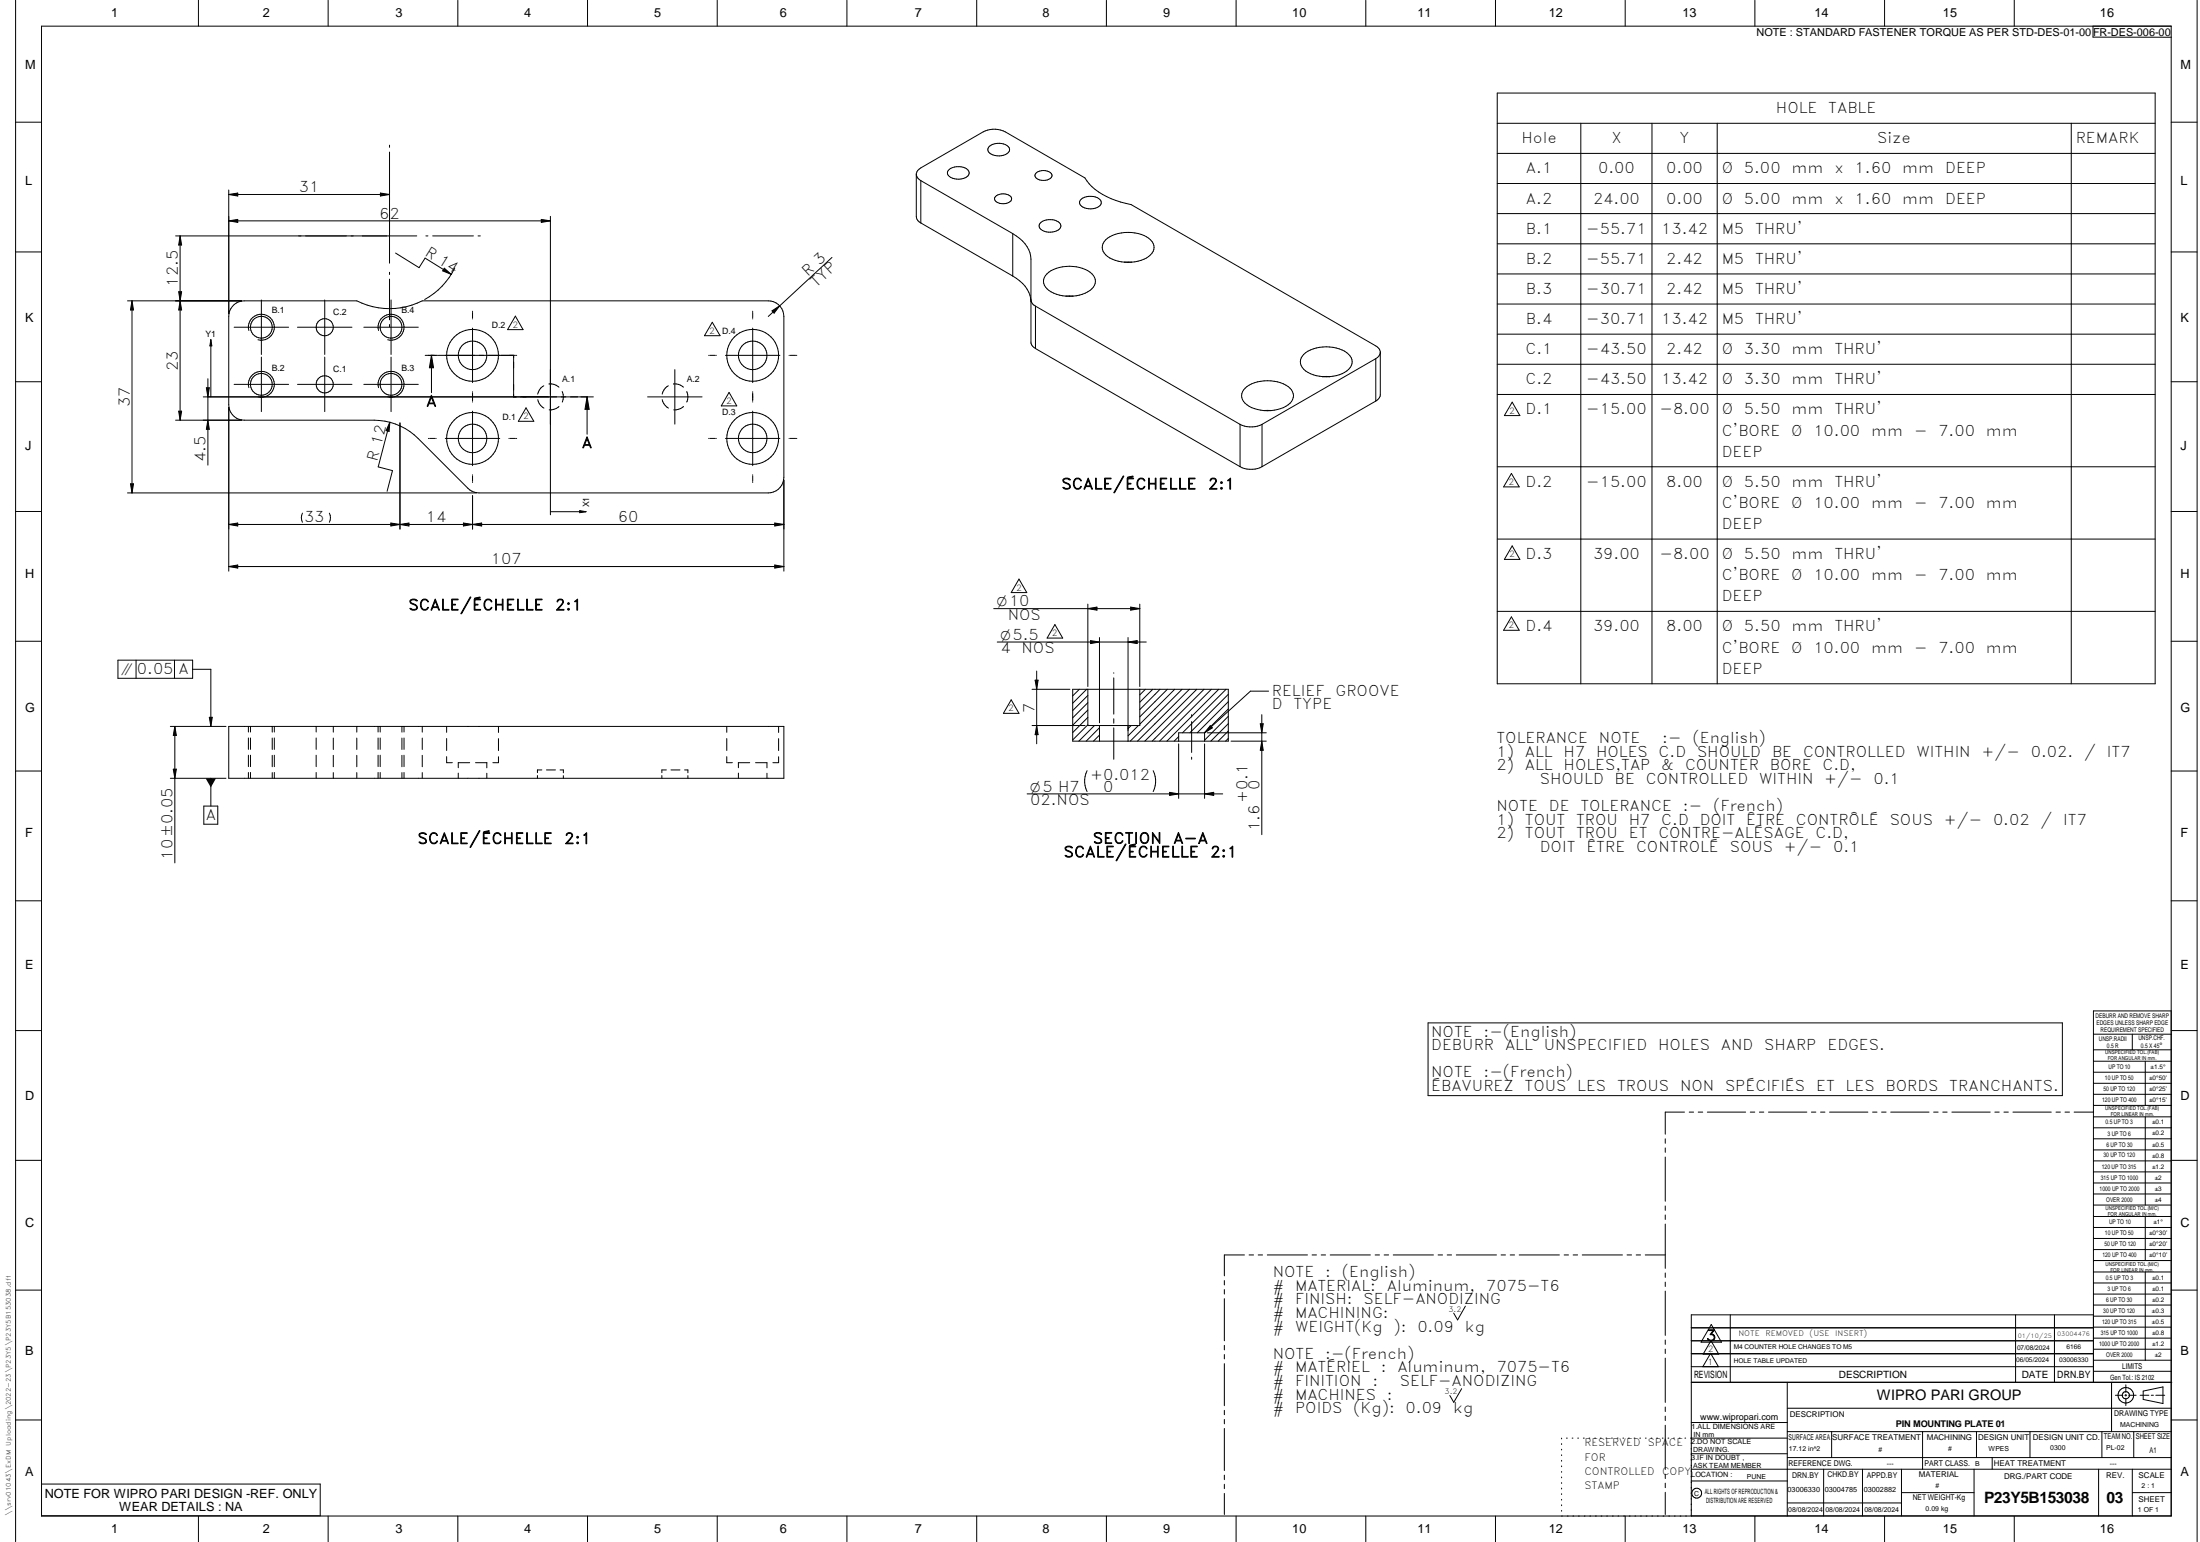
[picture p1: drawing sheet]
<svg xmlns="http://www.w3.org/2000/svg" width="848mm" height="594mm" viewBox="0 0 848 594" stroke-linecap="round" stroke-linejoin="round" font-family="sans-serif">
<g fill="none" stroke="#000" stroke-width=".39">
<path d="M6 .1v593.9M16 10.1h821v574h-821zM76.5 .1v10M126.5 .1v10M176.5 .1v10M226.5 .1v10M276.5 .1v10M326.5 .1v10M376.5 .1v10M426.5 .1v10M476.5 .1v10M526.5 .1v10"/>
<path d="M576.5 .1v10M626.5 .1v10M676.5 .1v10M726.5 .1v10M776.5 .1v10M806.8 10.1v4.2l30.2 .1M847 .1v593.9M577.2 35.9h253.6v227.5h-253.6zM6 47.1h10M150.2 55.9v.9M150.2 58.6v42.8M381.1 56.7a5.7 5.7 0 0 1 7.9 .2 2.59 2.59 0 0 1-3 3.1 4.9 4.9 0 0 1-5.1-1.9z"/>
<path d="M577.2 47.5h253.6M577.2 59.1h253.6M609.4 47.5v215.9M636.8 47.5v215.9M662 47.5v215.9M798.4 47.5v215.9M837 47.1h10M88.2 74.9l3.5-.5v1.1zM88.2 74.9h62M88.2 73.2v47.7M146.6 74.4l3.6 .5-3.6 .6zM353.2 67.4a3.4 3.4 0 0 0 1.8 2.2"/>
<path d="M355 69.6l35.4 20.4M355 69.6v16.3M366 65.2a5.9 5.9 0 0 1 7.4 .7 2.16 2.16 0 0 1-2.1 2.9 5.4 5.4 0 0 1-6-1.7 1.64 1.64 0 0 1 .7-1.9zM384.1 75.4a4.4 4.4 0 0 1 5.8 .8 2.49 2.49 0 0 1-3.2 2.3 2.49 2.49 0 0 1-3.2-2.3zM399.7 66.4a4.4 4.4 0 0 1 5.8 .8 2.49 2.49 0 0 1-3.2 2.3 2.49 2.49 0 0 1-3.3-2.3zM416.9 76.7a5.9 5.9 0 0 1 7.4 .6 1.94 1.94 0 0 1-1.4 2.7 5.5 5.5 0 0 1-6.7-1.5 1.64 1.64 0 0 1 .7-1.8zM577.2 70.7h253.6M6 97.1h10M67.7 90.9h93M69.4 90.9v71M69.4 90.9l.6 3.5h-1.1zM88.2 85.1l3.5-.6v1.2z"/>
<path d="M88.2 85.1h124M152.5 97.5l9 5.6 2.4-3.7 10 6.3M164.2 90.9h.8M166.8 90.9h15.7M184.3 90.9h.9M208.7 84.5l3.5 .6-3.5 .6zM212.2 83.4v114.9M320.7 99.2l-24.5 22.7M355 85.9l35.4 20.4M355 85.9l-1.1-.9-.7-1.5v-16.7a3.2 3.2 0 0 1 1.8-2.1l24-13.9a9.3 9.3 0 0 1 8.5 0l30.7 17.7a23.9 23.9 0 0 0 15.8 9.9l2 .4 94.4 54.5a3.2 3.2 0 0 1 1.7 2.1l-.1 17.2-.5 1-1.1 .9M390.4 90a12.4 12.4 0 0 1 7 9.8v32l.3 1.1 1.5 1.4M390.4 90v16.3"/>
<path d="M400.9 86.1a5.7 5.7 0 0 1 7.9 .2 2.16 2.16 0 0 1-2.2 2.9 5.2 5.2 0 0 1-6-1.7zM426.2 92.4a14.5 14.5 0 0 1 17.3 0 3.9 3.9 0 0 1-.7 6.4 14.6 14.6 0 0 1-16.6-.6 3.8 3.8 0 0 1 0-5.8zM577.2 82.3h253.6M577.2 93.9h253.6M837 97.1h10M49.1 115.9h44M50.9 115.9v74M50.9 115.9l.6 3.5h-1.2zM68.9 112.4h1.1l-.6 3.5zM69.4 115.9l.6 3.5h-1.1zM90.3 117.3a5.8 5.8 0 0 1 3.8-1.4h43.4a28 28 0 0 0 25.3 0h133.4a6 6 0 0 1 6 6v62a6.1 6.1 0 0 1-6 6l-112.5-.1a6.1 6.1 0 0 1-3.3-1.7l-19.2-19.1a24.4 24.4 0 0 0-17-7.1h-50.1a5.9 5.9 0 0 1-5.9-6v-34a5.8 5.8 0 0 1 2.1-4.6zM100.8 115.6v21"/>
<path d="M125.2 115.6v21M150.2 104.9v.8M150.2 107.5v15.7M150.7 115.6v21M171.3 103.3l2.6 2.4-3.3-1.3zM175.3 103.3a27.7 27.7 0 0 1-11.6 12.1M182.2 119.9v.2M290.2 119.9v.2M297.6 119.8l3-2-2.2 2.8zM390.4 106.3a12.2 12.2 0 0 1 7 9.9M397.4 115.5l.7 1.6 1.1 .8M399.2 117.9l78.8 45.6"/>
<path d="M399.2 117.9v16.4M403.6 105.5a14.3 14.3 0 0 1 17.3 0 3.9 3.9 0 0 1-.7 6.4 14.8 14.8 0 0 1-16.6-.6 3.7 3.7 0 0 1 0-5.8zM413.7 114.1h-2.9M436.3 101h-2.8M577.2 105.5h253.6M577.2 117.1h253.6M81.3 130.9l.4 2.4h-.8zM81.3 130.9v22M90.3 126.1h21M95.9 127.3a5 5 0 0 1 4.5-6.2 5 5 0 0 1 5.3 5.4 5 5 0 0 1-6.3 4.4M100.8 137.6v21M114.7 126.1h21"/>
<path d="M125.2 137.6v21M140.3 126.1h20.9M145.9 127.3a5 5 0 0 1 4.5-6.2 5 5 0 0 1 5.3 5.4 5 5 0 0 1-6.3 4.4M150.2 125v.9M150.7 137.6v21M163.9 136.9h4.8M166.3 136.9l.8 4.8h-1.6zM166.3 136.9v14.4M169 136.9h29.7M182.2 120.4v2.1M182.2 122.8v.1M182.2 126.4v21"/>
<path d="M198 136.9v16M198.7 121.8l2.9 5.2h-5.9zM199 136.9h.2M273.2 136.9h.1M273.6 136.9h2.2M274.6 124.2l3 5.1h-6zM276.1 136.9h.1M279.7 136.9h21M290.2 120.4v2.1M290.2 122.8v.1M290.2 126.4v21M304.2 136.9h.1"/>
<path d="M304.5 136.9h2.2M307 136.9h.2M399.2 134.3l78.8 45.5M502.6 136.5a14.3 14.3 0 0 1 17.3 0 3.9 3.9 0 0 1-.7 6.4 14.8 14.8 0 0 1-16.6-.6 3.8 3.8 0 0 1 0-5.8zM530.4 138.2v16.3M530.4 138.2l-43.9 25.3M532.1 136a3.2 3.2 0 0 1-1.7 2.2M577.2 128.7h253.6M6 147.1h10M68.9 158.4h1.1l-.6 3.5zM78.4 152.9h150.3M79.5 149.4h1.2l-.6 3.5z"/>
<path d="M80.1 145.9v33.3M88.2 157v63M90.3 148.1h21M95.9 149.4a5 5 0 0 1 4.5-6.3 5 5 0 0 1 5.3 5.5 5 5 0 0 1-6.3 4.3M114.7 148.1h21M140.3 148.1h20.9M145.9 149.4a5 5 0 0 1 4.5-6.3 5 5 0 0 1 5.3 5.5 5 5 0 0 1-6.3 4.3M182.2 150.9v.1M182.2 151.3v3.2M182.2 154.8v.1M182.2 158.4v21M202.8 157.1l3 5.2h-6z"/>
<path d="M207.3 154a4.7 4.7 0 0 0 2.4 3.2M209.6 148.6a4.5 4.5 0 0 0-2.3 3.2M211.6 148l.1-.1a4.9 4.9 0 0 1 3.8 1.3M215.5 156.6l-.3 .3a5.5 5.5 0 0 1-3.5 1M216.7 150.9l.1 .2a5 5 0 0 1-.1 3.8M226.3 152.9l.8 4.8h-1.6zM226.3 152.9v14.4M249.6 152.9h21M255.3 154a4.9 4.9 0 0 0 2.4 3.2M257.6 148.6a4.5 4.5 0 0 0-2.3 3.2M259.6 148l.1-.1a4.7 4.7 0 0 1 3.7 1.3M260.1 142.4v21"/>
<path d="M263.5 156.6l-.3 .3a5.5 5.5 0 0 1-3.5 1M264.7 150.9l.1 .2a4.7 4.7 0 0 1-.1 3.8M281.1 151.2l2.9 5.2h-6zM290.2 150.9v.1M290.2 151.3v3.2M290.2 154.8v.1M290.2 158.4v21M480 149.6a14.5 14.5 0 0 1 17.3 0 4.2 4.2 0 0 1-1.6 6.9 14.7 14.7 0 0 1-15.7-1.1 3.8 3.8 0 0 1 0-5.8zM490.1 158.2h-2.9M512.7 145.1h-2.9M530.4 154.5l-43.9 25.3M577.2 140.3h253.6"/>
<path d="M577.2 152h253.6M582.9 154.9l3 5.2h-6zM837 147.1h10M67.7 161.9h25.4M80.1 161.9l.6 3.5h-1.2zM150.3 162.7l-4.5 17.2 5.5 1.4-2.1 8M150.3 162.7l-.3 3.5-1.2-.3zM154.2 162.9v40.9M165.1 168.9h.2M165.6 168.9h2.2M168.1 168.9h.1M171.7 168.9h21"/>
<path d="M196.2 168.9h.1M196.6 168.9h2.1M199 168.9h.2M273.2 168.9h.1M273.6 168.9h2.2M276.1 168.9h.1M279.7 168.9h21M304.2 168.9h.1M304.5 168.9h2.2M307 168.9h.2M478 163.5v16.3M478 179.8a9.2 9.2 0 0 0 8.5 0"/>
<path d="M486.5 163.5a9.6 9.6 0 0 1-8.5 0M486.5 163.5v16.3M577.2 179.8h253.6M6 197.1h10M49.1 189.9h134.5M50.3 186.4h1.2l-.6 3.5zM116.6 197.7a3.9 3.9 0 0 0 0 3.5M127 197.7a3.9 3.9 0 0 1 0 3.5M182.2 182.9v.1M182.2 183.3v2.2M182.2 185.8v.1M182.2 191v12.8"/>
<path d="M212.2 197.1h13.7M223.5 196.7l2.4 .4-2.4 .4zM290.2 182.9v.1M290.2 183.3v2.2M290.2 185.8v.1M302.2 185v35M582.6 182.4l3 5.2h-6zM837 197.1h10M88.2 218.3l3.5-.6v1.2zM88.2 202.1l3.5-.6v1.1zM88.2 218.3h214M88.2 202.1h214"/>
<path d="M150.7 201.5l3.5 .6-3.5 .5zM154.2 202.1l3.4-.6v1.1zM178.6 201.5l3.6 .6-3.6 .5zM182.2 202.1l3.5-.6v1.1zM298.7 217.7l3.5 .6-3.5 .6zM298.7 201.5l3.5 .6-3.5 .5zM577.2 207.7h253.6M582.9 210.3l3 5.2h-6zM383.1 234.5h56.3M392.8 223.1l3 5.2h-6zM419.4 232.7v31.8M419.4 234.5l3.5-.6v1.2z"/>
<path d="M435.9 233.9l3.5 .6-3.5 .6zM439.4 232.7v31.8M577.2 235.5h253.6M582.6 237.7l3 5.1h-6zM6 247.1h10M45.5 254.3h28.8v7h-28.8zM52.5 254.3v7M67.3 254.3v7M74.3 257.9h7v22M384.4 247.4h57.5M399.6 258.5v28.1M406.7 240.6l3 5.2h-6.1z"/>
<path d="M420.4 246.8l3.4 .6-3.4 .5zM423.8 245.6v32.9M429.3 259.2v.2M434.8 247.4l3.6-.6v1.1zM434.8 245.6v39.9M837 247.1h10M65.7 279.9h21.4M67.4 279.9v52.5M67.4 279.9l.6 3.4h-1.2zM80.7 276.4h1.1l-.5 3.5zM88.2 279.9h214v19.9h-214zM95.8 279.9v2.1"/>
<path d="M96.6 279.9v2.1M104.9 279.9v2.2M105.7 279.9v2.1M121.9 279.9v2.1M128.5 279.9v2.2M137.5 279.9v2.2M145.8 279.9v2.1M146.6 279.9v2.1M154.9 279.9v2.2M155.7 279.9v2.1M162.8 279.9v2.2M172.2 279.9v2.3"/>
<path d="M192.2 279.9v2.3M280.2 279.9v2.3M300.1 279.9v2.3M389.8 269.6l3 5.2h-6zM397.8 265.6h14.7M397.8 279.5h20.5M399 262h1.2l-.6 3.6zM399.6 279.5l.6 3.5h-1.2zM413.5 265.6h60v19.9h-60zM416.1 265.6l-2.6 2.5M418.9 265.6l-5.4 5.3M419.4 270.7l-5.9 5.9"/>
<path d="M419.4 273.6l-5.9 5.8M419.4 276.4l-5.9 5.8M419.4 279.2l-5.9 5.9M419.4 267.9l-5.9 5.9M419.4 265.6v13.9h20v-13.9M421.9 279.5l-6 6M423.8 279.5v6M429.3 261.2v13.9M429.3 276.9v1.7M436 279.5l-1.2 1.2M438.8 279.5l-4 4M441.5 265.6l-2.1 2.1"/>
<path d="M444.4 265.6l-5 5M447.2 265.6l-7.8 7.8M450 265.6l-10.6 10.6M452.8 265.6l-13.4 13.4M455.7 265.6l-20 19.9M458.5 265.6l-20 19.9M459.4 275.3v.9M459.4 278v11.9M461.3 265.6l-20 19.9M464.1 265.6l-19.9 19.9M466.6 279.6l.8 .8-3 1.9zM467 265.6l-20 19.9"/>
<path d="M469.8 265.6l-20 19.9M472.7 265.6l-16.9 16.7M473.5 278.8l-6.7 6.7M473.5 276l-9.1 9.2M473.5 273.1l-9.2 9.2M473.5 267.5l-14.8 14.8M473.5 270.3l-12 12M485.8 278.8h1.2l-.6 3.5zM486.4 275.3v46.3M489 266.3h-7l-17.6 16M6 297.1h10M65.7 299.8h21.4"/>
<path d="M66.8 296.3h1.2l-.6 3.5zM81.3 299.8v10.8M95.8 284.3v4.4M95.8 291v4.4M95.8 297.6v2.2M96.6 284.3v4.4M96.6 291v4.4M96.6 297.6v2.2M104.9 284.4v4.4M104.9 291v4.4M104.9 297.6v2.2M105.7 284.3v4.4"/>
<path d="M105.7 291v4.4M105.7 297.6v2.2M121.9 284.3v4.4M121.9 291v4.4M121.9 297.6v2.2M128.5 284.4v4.4M128.5 291v4.4M128.5 297.6v2.2M137.5 284.4v4.4M137.5 291v4.4M137.5 297.6v2.2M145.8 284.3v4.4"/>
<path d="M145.8 291v4.4M145.8 297.6v2.2M146.6 284.3v4.4M146.6 291v4.4M146.6 297.6v2.2M154.9 284.4v4.4M154.9 291v4.4M154.9 297.6v2.2M155.7 284.3v4.4M155.7 291v4.4M155.7 297.6v2.2M162.8 284.4v4.4"/>
<path d="M162.8 291v4.4M162.8 297.6v2.2M172.2 291.5v2.3h2.2M172.2 284.5v4.6M176.7 297.9v1.9M181.1 293.8h-4.4v2M183.3 293.8h4.4M187.7 293.8v2M187.7 297.9v1.9M192.2 291.5v2.3h-2.2M192.2 284.6v4.6M207.2 298.8v1"/>
<path d="M208.9 296.6h-1.7v1.1M210.7 296.6h3.4M215.9 296.6h1.3v1.1M217.2 298.8v1M255.1 298.8v1M256.9 296.6h-1.8v1.1M258.7 296.6h3.4M263.9 296.6h1.3v1.1M265.2 298.8v1M280.2 291.5v2.3h2.1M280.2 284.5v4.6M284.6 293.8h4.4"/>
<path d="M284.6 293.8v2M284.6 297.9v1.9M291.3 293.8h4.4v2M295.7 297.9v1.9M300.1 291.5v2.3h-2.2M300.1 284.6v4.6M419.1 296.9a9 9 0 0 0 0 8.1M423.8 280.4l-5.1 5.1M423.8 283.2l-2.3 2.3M429.3 280.4v12.1M444.5 296.9a9 9 0 0 1 0 8.1M454.4 283.8l-1.8 1.7"/>
<path d="M454.4 286.6v21M459.4 291.7v.8M464.4 282.3v3.2M464.4 286.6v21M464.4 282.3h-10v3.2M465.4 282.3h22.7M473.5 281.6l-3.9 3.9M473.5 284.5l-1.1 1M474.6 285.5h13.5M486.4 285.5l.6 3.6h-1.2zM837 297.1h10M78.6 310.6h5.3v6.9h-5.3z"/>
<path d="M395.9 305.9h75.4M450.9 305.3l3.5 .6-3.5 .6zM464.4 305.9l3.5-.6v1.2zM6 347h10M837 347h10M6 397h10M550.5 394.1h244.5v28h-244.5zM807 398.4h30M822 398.4v6.1M837 397h10M837 389.5h-30v143.1M807 404.5h30"/>
<path d="M807 408.9h30M807 413.1h30M807 417.4h30M827 408.9v17M641.9 438.7v1.8M649.4 428.5h-7.5v8.5M651.2 428.5h1.7M654.6 428.5h1.8M658.2 428.5h14.7M674.7 428.5h1.7M678.2 428.5h1.7M681.7 428.5h14.8"/>
<path d="M698.3 428.5h1.7M701.8 428.5h1.7M705.3 428.5h14.7M721.9 428.5h1.7M725.3 428.5h1.8M728.9 428.5h14.7M745.4 428.5h1.7M748.9 428.5h1.7M752.4 428.5h14.8M769 428.5h1.7M772.5 428.5h1.7M776 428.5h14.7"/>
<path d="M792.6 428.5h1.7M796 428.5h1.8M799.5 428.5h7.4M807 421.6h30M807 425.9h30M807 430.3h30M807 434.5h30M807 438.7h30M827 430.3v34M6 447h10M641.9 442.3v1.6M641.9 445.8v17"/>
<path d="M807 443h30M807 447.3h30M807 451.5h30M807 455.8h30M807 460h30M837 447h10M641.9 464.6v1.7M641.9 468.1v1.7M641.9 471.6v17.1M807 464.3h30M807 468.7h30M807 472.9h30"/>
<path d="M807 477.1h30M827 468.7v16.9M6 497h10M472 493.4v1.6M472 496.8v1.8M479.7 483.5h-7.7v8M481.5 483.5h1.7M485 483.5h1.7M488.5 483.5h15.5M505.8 483.5h1.7M509.3 483.5h1.7M512.8 483.5h15.5"/>
<path d="M530.1 483.5h1.7M533.6 483.5h1.7M537.1 483.5h15.5M554.4 483.5h1.7M557.9 483.5h1.7M561.4 483.5h15.5M578.7 483.5h1.6M582.2 483.5h1.7M585.6 483.5h15.5M603 483.5h1.6M606.4 483.5h1.8M609.9 483.5h15.5"/>
<path d="M627.2 483.5h1.7M630.7 483.5h1.7M634.2 483.5h7.7M641.9 490.4v1.7M641.9 493.9v1.7M641.9 497.4v17.1M807 481.4h30M807 485.6h30M807 490.1h30M807 494.3h30M807 498.6h30M827 490.1v33.9"/>
<path d="M837 497h10M472 500.3v16.3M472 518.3v1.8M564.9 503.2l-3 5.3-1.5-2.6M641.9 516.3v1.6M641.9 519.8v1.7M652 516.6h155M652 511.6h155M659.6 516.5l3 5.2h-6.1zM659.7 510.3l3.9 6.8h-7.9zM667 506.6v26M777 506.6v26"/>
<path d="M792 506.6v26M807 502.8h30M807 507.1h30M807 511.3h30M807 515.5h30M807 519.8h30M807 506.6h-155v77.5M472 521.8v1.7M472 525.4v16.2M563.5 535l-3.1 5.3-1.5-2.7M641.9 523.2v17.1M652 532.6h185.2"/>
<path d="M652 521.5h155M652 526.5h155M662.4 526.5l-3-5.1-3 5.1M689 532.6v51.4M807 524h30M807 528.3h30M814 532.6v19M815.5 537.5h2.8M819.1 537.5h.7M819.5 533.5v2.9M819.5 537.2v.7M819.5 538.7v2.8"/>
<path d="M820.6 537.5h2.9M825 537.5h3.4M826.2 535.9l7.6-1.6v6.4l-7.6-1.5zM829.3 537.5h.8M831 537.5h3.5M6 547.1h10M472 543.3v1.7M472 546.9v1.7M472 550.3v16.2M602 554.1v.3M602 556.2v.3M602 558.3v.3"/>
<path d="M603.8 554.1h.4M606 554.1h.3M608.2 554.1h.3M610.4 554.1h.3M612.6 554.1h.3M614.7 554.1h.3M616.9 554.1h.3M619.1 554.1h.3M621.2 554.1h.3M623.4 554.1h.3M625.6 554.1h.3M627.8 554.1h.3"/>
<path d="M629.9 554.1h.4M632.1 554.1h.3M634.3 554.1h.3M636.5 554.1h.3M638.6 554.1h.3M640.8 554.1h.3M641.9 542.1v1.7M641.9 545.6v1.7M641.9 549.1v17M643 554.1h.3M645.2 554.1h.3M647.3 554.1h.4"/>
<path d="M649.5 554.1h.3M652 548h37M689 542.5h148M689 551.6h148M689 554.1h-37.3M706.1 551.6v10M741.1 551.6v14.4M761.9 551.6v10M782.5 551.6v10M810.3 551.6v10M822.5 551.6v10M837 547.1h10"/>
<path d="M16 571.8h107.4v12.2h-107.4M472 568.3v1.8M472 571.8v1.7M472 575.4v8.1M602 560.5v.3M602 562.6v.3M602 564.8v.3M602 566.9v.3M602 569v.3M602 571.2v.3M602 573.3v.4M602 575.5v.3"/>
<path d="M602 577.6v.3M602 579.8v.3M641.9 567.9v1.7M641.9 571.4v1.8M641.9 574.9v8.6M652 570.6h37M652 560.1h37M689 561.6h148M689 579h44M703 566v18M718 566v18M733 575.1h28"/>
<path d="M733 566v18M761 566v18M768 561.6v4.4M809 566v18M822 566v18M822 575.1h15M837 566h-185M76.5 584.1v9.9M126.5 584.1v9.9M176.5 584.1v9.9M226.5 584.1v9.9M276.5 584.1v9.9"/>
<path d="M326.5 584.1v9.9M376.5 584.1v9.9M426.5 584.1v9.9M476.5 584.1v9.9M526.5 584.1v9.9M576.5 584.1v9.9M602 581.9v.3M626.5 584.1v9.9M652 584h185M676.5 584.1v9.9M726.5 584.1v9.9M776.5 584.1v9.9"/>
<circle cx="100.7" cy="126.1" r="4.2"/>
<circle cx="125.2" cy="126.1" r="3.3"/>
<circle cx="150.7" cy="126.1" r="4.2"/>
<circle cx="182.1" cy="136.9" r="10"/>
<circle cx="182.2" cy="136.9" r="5.5"/>
<circle cx="290.1" cy="136.9" r="10"/>
<circle cx="290.2" cy="136.9" r="5.5"/>
<circle cx="100.7" cy="148.1" r="4.2"/>
<circle cx="125.2" cy="148.1" r="3.3"/>
<circle cx="150.7" cy="148.1" r="4.2"/>
<circle cx="182.2" cy="168.9" r="10"/>
<circle cx="182.2" cy="168.9" r="5.5"/>
<circle cx="290.1" cy="168.9" r="10"/>
<circle cx="290.2" cy="168.9" r="5.5"/>
<circle cx="819.5" cy="537.5" r="2.99"/>
<circle cx="819.5" cy="537.5" r="1.39"/>
<circle cx="654.1" cy="575.3" r="1.9"/>
</g>
<g fill="#000">
<path d="M88.2 74.9l3.5-.5v1.1zM146.6 74.4l3.6 .5-3.6 .6zM69.4 90.9l.6 3.5h-1.1zM88.2 85.1l3.5-.6v1.2zM208.7 84.5l3.5 .6-3.5 .6zM50.9 115.9l.6 3.5h-1.2zM69.4 115.9l.6 3.5h-1.1zM68.9 112.4h1.1l-.6 3.5zM171.3 103.3l2.6 2.4-3.3-1.3zM81.3 130.9l.4 2.4h-.8zM297.6 119.8l3-2-2.2 2.8zM68.9 158.4h1.1l-.6 3.5z"/>
<path d="M79.5 149.4h1.2l-.6 3.5zM166.3 136.9l.8 4.8h-1.6zM226.3 152.9l.8 4.8h-1.6zM80.1 161.9l.6 3.5h-1.2zM150.3 162.7l-.3 3.5-1.2-.3zM50.3 186.4h1.2l-.6 3.5zM223.5 196.7l2.4 .4-2.4 .4zM88.2 218.3l3.5-.6v1.2zM88.2 202.1l3.5-.6v1.1zM150.7 201.5l3.5 .6-3.5 .5zM154.2 202.1l3.4-.6v1.1zM178.6 201.5l3.6 .6-3.6 .5z"/>
<path d="M182.2 202.1l3.5-.6v1.1zM298.7 217.7l3.5 .6-3.5 .6zM298.7 201.5l3.5 .6-3.5 .5zM419.4 234.5l3.5-.6v1.2zM435.9 233.9l3.5 .6-3.5 .6zM420.4 246.8l3.4 .6-3.4 .5zM434.8 247.4l3.6-.6v1.1zM80.7 276.4h1.1l-.5 3.5zM399 262h1.2l-.6 3.6zM466.6 279.6l.8 .8-3 1.9zM485.8 278.8h1.2l-.6 3.5zM67.4 279.9l.6 3.4h-1.2z"/>
<path d="M66.8 296.3h1.2l-.6 3.5zM79.2 299.8h4.1l-2 3.6zM399.6 279.5l.6 3.5h-1.2zM486.4 285.5l.6 3.6h-1.2zM450.8 305.3l3.6 .6-3.6 .6zM464.4 305.9l3.5-.6v1.2z"/>
</g>
<g font-size="6">
<text x="764.8" y="578.9">P23Y5B153038</text>
<text x="812.1" y="578.9">03</text>
</g>
<g font-size="5.7">
<text x="684.6" y="43.6">HOLE</text>
<text x="704.8" y="43.6">TABLE</text>
<text x="586.5" y="55.2">Hole</text>
<text x="621.2" y="55.2">X</text>
<text x="647.5" y="55.2">Y</text>
<text x="723.7" y="55.2">Size</text>
<text x="800.2" y="55.2">REMARK</text>
<text x="588.2" y="66.8">A.1</text>
<text x="616.1" y="66.8">0.00</text>
<text x="642.3" y="66.8">0.00</text>
<text x="663.7" y="66.8">Ø</text>
<text x="672.3" y="66.8">5.00</text>
<text x="690.6" y="66.8">mm</text>
<text x="707.2" y="66.8">x</text>
<text x="715" y="66.8">1.60</text>
<text x="733.2" y="66.8">mm</text>
<text x="749.8" y="66.8">DEEP</text>
<text x="115.2" y="74.1">31</text>
<text x="588.2" y="78.4">A.2</text>
<text x="614.1" y="78.4">24.00</text>
<text x="642.3" y="78.4">0.00</text>
<text x="663.7" y="78.4">Ø</text>
<text x="672.3" y="78.4">5.00</text>
<text x="690.6" y="78.4">mm</text>
<text x="707.2" y="78.4">x</text>
<text x="715" y="78.4">1.60</text>
<text x="733.2" y="78.4">mm</text>
<text x="749.8" y="78.4">DEEP</text>
<text x="146.2" y="84.2">62</text>
<text x="588.2" y="90">B.1</text>
<text x="611.5" y="90">-55.71</text>
<text x="640.4" y="90">13.42</text>
<text x="663.7" y="90">M5</text>
<text x="676.6" y="90">THRU'</text>
<text x="163.4" y="98.1" transform="rotate(32 163.4 98.1)">R 14</text>
<text x="588.2" y="101.6">B.2</text>
<text x="611.5" y="101.6">-55.71</text>
<text x="642.3" y="101.6">2.42</text>
<text x="663.7" y="101.6">M5</text>
<text x="676.6" y="101.6">THRU'</text>
<text x="311.4" y="106.6" transform="rotate(-43 311.4 106.6)">R 3</text>
<text x="68.6" y="110.4" transform="rotate(-90 68.6 110.4)">12.5</text>
<text x="314.6" y="110.8" transform="rotate(-43 314.6 110.8)">TYP</text>
<text x="588.2" y="113.2">B.3</text>
<text x="611.5" y="113.2">-30.71</text>
<text x="642.3" y="113.2">2.42</text>
<text x="663.7" y="113.2">M5</text>
<text x="676.6" y="113.2">THRU'</text>
<text x="588.2" y="124.8">B.4</text>
<text x="611.5" y="124.8">-30.71</text>
<text x="640.4" y="124.8">13.42</text>
<text x="663.7" y="124.8">M5</text>
<text x="676.6" y="124.8">THRU'</text>
<text x="588.1" y="136.5">C.1</text>
<text x="611.5" y="136.5">-43.50</text>
<text x="642.3" y="136.5">2.42</text>
<text x="663.7" y="136.5">Ø</text>
<text x="672.3" y="136.5">3.30</text>
<text x="690.6" y="136.5">mm</text>
<text x="707.2" y="136.5">THRU'</text>
<text x="68.6" y="142.9" transform="rotate(-90 68.6 142.9)">23</text>
<text x="588.1" y="148.1">C.2</text>
<text x="611.5" y="148.1">-43.50</text>
<text x="640.4" y="148.1">13.42</text>
<text x="663.7" y="148.1">Ø</text>
<text x="672.3" y="148.1">3.30</text>
<text x="690.6" y="148.1">mm</text>
<text x="707.2" y="148.1">THRU'</text>
<text x="50" y="156.8" transform="rotate(-90 50 156.8)">37</text>
<text x="164.3" y="156.5">A</text>
<text x="588.1" y="159.7">D.1</text>
<text x="611.5" y="159.7">-15.00</text>
<text x="639.7" y="159.7">-8.00</text>
<text x="663.7" y="159.7">Ø</text>
<text x="672.3" y="159.7">5.50</text>
<text x="690.6" y="159.7">mm</text>
<text x="707.2" y="159.7">THRU'</text>
<text x="663.7" y="167.8">C'BORE</text>
<text x="690.4" y="167.8">Ø</text>
<text x="699" y="167.8">10.00</text>
<text x="721.3" y="167.8">mm</text>
<text x="737.9" y="167.8">-</text>
<text x="747.2" y="167.8">7.00</text>
<text x="765.5" y="167.8">mm</text>
<text x="224.3" y="172.6">A</text>
<text x="79.2" y="178" transform="rotate(-90 79.2 178)">4.5</text>
<text x="145.4" y="177.8" transform="rotate(-75 145.4 177.8)">R 12</text>
<text x="663.7" y="175.9">DEEP</text>
<text x="409.2" y="188.5">SCALE/ÉCHELLE</text>
<text x="465.7" y="188.5">2:1</text>
<text x="588.1" y="187.5">D.2</text>
<text x="611.5" y="187.5">-15.00</text>
<text x="642.3" y="187.5">8.00</text>
<text x="663.7" y="187.5">Ø</text>
<text x="672.3" y="187.5">5.50</text>
<text x="690.6" y="187.5">mm</text>
<text x="707.2" y="187.5">THRU'</text>
<text x="663.7" y="195.7">C'BORE</text>
<text x="690.4" y="195.7">Ø</text>
<text x="699" y="195.7">10.00</text>
<text x="721.3" y="195.7">mm</text>
<text x="737.9" y="195.7">-</text>
<text x="747.2" y="195.7">7.00</text>
<text x="765.5" y="195.7">mm</text>
<text x="117.2" y="201.2">33</text>
<text x="164.2" y="201.2">14</text>
<text x="238.2" y="201.2">60</text>
<text x="663.7" y="203.8">DEEP</text>
<text x="588.1" y="215.4">D.3</text>
<text x="614.1" y="215.4">39.00</text>
<text x="639.7" y="215.4">-8.00</text>
<text x="663.7" y="215.4">Ø</text>
<text x="672.3" y="215.4">5.50</text>
<text x="690.6" y="215.4">mm</text>
<text x="707.2" y="215.4">THRU'</text>
<text x="189.2" y="217.4">107</text>
<text x="663.7" y="223.6">C'BORE</text>
<text x="690.4" y="223.6">Ø</text>
<text x="699" y="223.6">10.00</text>
<text x="721.3" y="223.6">mm</text>
<text x="737.9" y="223.6">-</text>
<text x="747.2" y="223.6">7.00</text>
<text x="765.5" y="223.6">mm</text>
<text x="663.7" y="231.7">DEEP</text>
<text x="157.4" y="235.1">SCALE/ÉCHELLE</text>
<text x="214" y="235.1">2:1</text>
<text x="388.5" y="238.9">NOS</text>
<text x="588.1" y="243.3">D.4</text>
<text x="614.1" y="243.3">39.00</text>
<text x="642.3" y="243.3">8.00</text>
<text x="663.7" y="243.3">Ø</text>
<text x="672.3" y="243.3">5.50</text>
<text x="690.6" y="243.3">mm</text>
<text x="707.2" y="243.3">THRU'</text>
<text x="385.7" y="251.8">4</text>
<text x="393.8" y="251.8">NOS</text>
<text x="663.7" y="251.4">C'BORE</text>
<text x="690.4" y="251.4">Ø</text>
<text x="699" y="251.4">10.00</text>
<text x="721.3" y="251.4">mm</text>
<text x="737.9" y="251.4">-</text>
<text x="747.2" y="251.4">7.00</text>
<text x="765.5" y="251.4">mm</text>
<text x="52.8" y="259.6">0.05 A</text>
<text x="663.7" y="259.5">DEEP</text>
<text x="490.3" y="268">RELIEF</text>
<text x="514.8" y="268">GROOVE</text>
<text x="398.7" y="274.5" transform="rotate(-90 398.7 274.5)">7</text>
<text x="490.3" y="273.3">D</text>
<text x="498.6" y="273.3">TYPE</text>
<text x="576.9" y="286.2">TOLERANCE</text>
<text x="616.4" y="286.2">NOTE</text>
<text x="640.7" y="286.2">:-</text>
<text x="652.4" y="286.2">(English)</text>
<text x="576.9" y="291.5">1)</text>
<text x="587.8" y="291.5">ALL</text>
<text x="602.8" y="291.5">H7</text>
<text x="615.3" y="291.5">HOLES</text>
<text x="639.4" y="291.5">C.D</text>
<text x="654.2" y="291.5">SHOULD</text>
<text x="683.1" y="291.5">BE</text>
<text x="695" y="291.5">CONTROLLED</text>
<text x="738.7" y="291.5">WITHIN</text>
<text x="763.9" y="291.5">+/-</text>
<text x="782.8" y="291.5">0.02.</text>
<text x="803.4" y="291.5">/</text>
<text x="812.2" y="291.5">IT7</text>
<text x="576.9" y="296.7">2)</text>
<text x="587.8" y="296.7">ALL</text>
<text x="602.8" y="296.7">HOLES,TAP</text>
<text x="640.4" y="296.7">&amp;</text>
<text x="649.6" y="296.7">COUNTER</text>
<text x="682.3" y="296.7">BORE</text>
<text x="702.6" y="296.7">C.D,</text>
<text x="420.3" y="300.4">+0.012</text>
<text x="425.2" y="305">0</text>
<text x="485.5" y="304.5" transform="rotate(-90 485.5 304.5)">0</text>
<text x="593.6" y="302">SHOULD</text>
<text x="622.4" y="302">BE</text>
<text x="634.4" y="302">CONTROLLED</text>
<text x="678.1" y="302">WITHIN</text>
<text x="703.2" y="302">+/-</text>
<text x="722.2" y="302">0.1</text>
<text x="397.2" y="310.2">02.NOS</text>
<text x="480.9" y="309.5" transform="rotate(-90 480.9 309.5)">+0.1</text>
<text x="79.3" y="315.8">A</text>
<text x="576.9" y="312.5">NOTE</text>
<text x="576.9" y="317.7">1)</text>
<text x="587.8" y="317.7">TOUT</text>
<text x="597" y="312.5">DE</text>
<text x="607.6" y="317.7">TROU</text>
<text x="609.2" y="312.5">TOLERANCE</text>
<text x="627.9" y="317.7">H7</text>
<text x="640.4" y="317.7">C.D</text>
<text x="648.8" y="312.5">:-</text>
<text x="655.2" y="317.7">DOIT</text>
<text x="660.4" y="312.5">(French)</text>
<text x="673.2" y="317.7">ÊTRE</text>
<text x="692.3" y="317.7">CONTRÔLÉ</text>
<text x="728.5" y="317.7">SOUS</text>
<text x="749.3" y="317.7">+/-</text>
<text x="768.3" y="317.7">0.02</text>
<text x="786.6" y="317.7">/</text>
<text x="795.4" y="317.7">IT7</text>
<text x="485.5" y="320.3" transform="rotate(-90 485.5 320.3)">1.6</text>
<text x="576.9" y="323">2)</text>
<text x="587.8" y="323">TOUT</text>
<text x="607.6" y="323">TROU</text>
<text x="627.9" y="323">ET</text>
<text x="639.3" y="323">CONTRE-ALÉSAGE</text>
<text x="699.9" y="323">C.D,</text>
<text x="161" y="325.1">SCALE/ÉCHELLE</text>
<text x="217.5" y="325.1">2:1</text>
<text x="421.3" y="325">SECTION</text>
<text x="452.3" y="325">A-A</text>
<text x="593.6" y="328.2">DOIT</text>
<text x="611.5" y="328.2">ÊTRE</text>
<text x="630.7" y="328.2">CONTROLÉ</text>
<text x="666.8" y="328.2">SOUS</text>
<text x="687.7" y="328.2">+/-</text>
<text x="706.7" y="328.2">0.1</text>
<text x="66.5" y="331.2" transform="rotate(-90 66.5 331.2)">10±0.05</text>
<text x="410" y="330.2">SCALE/ÉCHELLE</text>
<text x="466.5" y="330.2">2:1</text>
<text x="551.7" y="399.3">NOTE</text>
<text x="571.9" y="399.3">:-(English)</text>
<text x="551.7" y="404.6">DEBURR</text>
<text x="580.2" y="404.6">ALL</text>
<text x="595.1" y="404.6">UNSPECIFIED</text>
<text x="639.2" y="404.6">HOLES</text>
<text x="663.4" y="404.6">AND</text>
<text x="680.1" y="404.6">SHARP</text>
<text x="704.4" y="404.6">EDGES.</text>
<text x="551.7" y="415.1">NOTE</text>
<text x="571.9" y="415.1">:-(French)</text>
<text x="551.7" y="420.4">ÉBAVUREZ</text>
<text x="587.7" y="420.4">TOUS</text>
<text x="608" y="420.4">LES</text>
<text x="623.4" y="420.4">TROUS</text>
<text x="647.6" y="420.4">NON</text>
<text x="665" y="420.4">SPÉCIFIÉS</text>
<text x="700.1" y="420.4">ET</text>
<text x="711.5" y="420.4">LES</text>
<text x="726.8" y="420.4">BORDS</text>
<text x="751.4" y="420.4">TRANCHANTS.</text>
<text x="490.6" y="492">NOTE</text>
<text x="510.8" y="492">:</text>
<text x="517.3" y="492">(English)</text>
<text x="490.6" y="497.2">#</text>
<text x="499.2" y="497.2">MATERIAL:</text>
<text x="534.6" y="497.2">Aluminum,</text>
<text x="572.9" y="497.2">7075-T6</text>
<text x="490.6" y="502.5">#</text>
<text x="499.2" y="502.5">FINISH:</text>
<text x="525.6" y="502.5">SELF-ANODIZING</text>
<text x="490.6" y="507.7">#</text>
<text x="499.2" y="507.7">MACHINING:</text>
<text x="490.6" y="513">#</text>
<text x="499.2" y="513">WEIGHT(Kg</text>
<text x="537.2" y="513">):</text>
<text x="546.4" y="513">0.09</text>
<text x="564.7" y="513">kg</text>
<text x="657.6" y="516.6">3</text>
<text x="490.6" y="523.5">NOTE</text>
<text x="510.8" y="523.5">:-(French)</text>
<text x="490.6" y="528.7">#</text>
<text x="490.6" y="534">#</text>
<text x="499.2" y="534">FINITION</text>
<text x="499.2" y="528.7">MATÉRIEL</text>
<text x="529" y="534">:</text>
<text x="532.3" y="528.7">:</text>
<text x="538.7" y="528.7">Aluminum,</text>
<text x="539.6" y="534">SELF-ANODIZING</text>
<text x="577" y="528.7">7075-T6</text>
<text x="490.6" y="539.2">#</text>
<text x="499.2" y="539.2">MACHINES</text>
<text x="534.7" y="539.2">:</text>
<text x="490.6" y="544.5">#</text>
<text x="499.2" y="544.5">POIDS</text>
<text x="521.7" y="544.5">(Kg):</text>
<text x="541.9" y="544.5">0.09</text>
<text x="560.1" y="544.5">kg</text>
</g>
<text font-size="5.6" x="723.5" y="539.3">WIPRO PARI GROUP</text>
<g font-size="5.4">
<text x="384.3" y="233.6">O10</text>
<text x="385.7" y="246.5">O5.5</text>
<text x="46.7" y="259.6">i</text>
<text x="397.2" y="305">O5 H7</text>
</g>
<g font-size="4.9">
<text x="42.9" y="6.6">1</text>
<text x="101.3" y="6.7">2</text>
<text x="152.5" y="6.7">3</text>
<text x="202.1" y="6.7">4</text>
<text x="252.1" y="6.7">5</text>
<text x="300.6" y="6.7">6</text>
<text x="352.6" y="6.7">7</text>
<text x="401.9" y="6.7">8</text>
<text x="448.4" y="6.7">9</text>
<text x="498.1" y="6.7">10</text>
<text x="546.4" y="6.7">11</text>
<text x="597" y="6.7">12</text>
<text x="648.5" y="6.6">13</text>
<text x="699.4" y="6.6">14</text>
<text x="749" y="6.7">15</text>
<text x="809.5" y="6.6">16</text>
<text x="9.7" y="26.7">M</text>
<text x="840.6" y="26.7">M</text>
<text x="9.7" y="71.4">L</text>
<text x="840.6" y="71.4">L</text>
<text x="9.7" y="124.2">K</text>
<text x="840.6" y="124.2">K</text>
<text x="9.7" y="173.4">J</text>
<text x="840.6" y="173.4">J</text>
<text x="9.7" y="222.7">H</text>
<text x="840.6" y="222.7">H</text>
<text x="9.7" y="274.3">G</text>
<text x="840.6" y="274.3">G</text>
<text x="9.7" y="322.6">F</text>
<text x="840.6" y="322.6">F</text>
<text x="9.7" y="373.3">E</text>
<text x="840.6" y="373.3">E</text>
<text x="9.7" y="423.8">D</text>
<text x="840.6" y="423.8">D</text>
<text x="9.7" y="472.8">C</text>
<text x="840.6" y="472.8">C</text>
<text x="9.7" y="522.1">B</text>
<text x="840.6" y="522.1">B</text>
<text x="9.7" y="568.7">A</text>
<text x="840.6" y="568.7">A</text>
<text x="17.2" y="577">NOTE FOR WIPRO PARI DESIGN -REF. ONLY</text>
<text x="45.9" y="582.3">WEAR DETAILS : NA</text>
<text x="42.9" y="590.6">1</text>
<text x="101.3" y="590.7">2</text>
<text x="152.5" y="590.7">3</text>
<text x="202.1" y="590.7">4</text>
<text x="252.1" y="590.7">5</text>
<text x="300.6" y="590.7">6</text>
<text x="352.6" y="590.7">7</text>
<text x="401.9" y="590.7">8</text>
<text x="448.4" y="590.7">9</text>
<text x="498.1" y="590.7">10</text>
<text x="546.4" y="590.7">11</text>
<text x="597" y="590.7">12</text>
<text x="648.5" y="590.6">13</text>
<text x="699.4" y="590.5">14</text>
<text x="749" y="590.7">15</text>
<text x="809.5" y="590.5">16</text>
</g>
<text font-size="4.2" x="677.1" y="13.9">NOTE : STANDARD FASTENER TORQUE AS PER STD-DES-01-00FR-DES-006-00</text>
<g font-size="3.9">
<text x="653" y="530.9">REVISION</text>
<text x="708.9" y="530.9">DESCRIPTION</text>
<text x="779.4" y="530.9">DATE</text>
<text x="793.1" y="530.9">DRN.BY</text>
<text x="610.8" y="557.1">RESERVED</text>
<text x="635.2" y="557.1">SPACE</text>
<text x="610.8" y="562.7">FOR</text>
<text x="610.8" y="568.3">CONTROLLED</text>
<text x="640.7" y="568.3">COPY</text>
<text x="610.8" y="573.8">STAMP</text>
</g>
<text font-size="3.6" x="730.8" y="549.8">PIN MOUNTING PLATE 01</text>
<text font-size="3.5" x="655.4" y="547.1">www.wipropari.com</text>
<g font-size="3.4">
<text x="104.7" y="120.8">B.1</text>
<text x="128.4" y="121.4">C.2</text>
<text x="154.7" y="120.8">B.4</text>
<text x="79.2" y="130">Y1</text>
<text x="189.6" y="126.4">D.2</text>
<text x="278.4" y="128.8">D.4</text>
<text x="104.7" y="142.7">B.2</text>
<text x="128.4" y="143.4">C.1</text>
<text x="154.7" y="142.7">B.3</text>
<text x="216.7" y="147">A.1</text>
<text x="264.7" y="147">A.2</text>
<text x="193.8" y="161.8">D.1</text>
<text x="278.4" y="160">D.3</text>
<text x="227.1" y="195.5" transform="rotate(-90 227.1 195.5)">X1</text>
</g>
<g font-size="3.3">
<text x="197.5" y="126.3">2</text>
<text x="273.4" y="128.6">2</text>
<text x="279.9" y="155.6">2</text>
<text x="201.7" y="161.6">2</text>
<text x="581.8" y="159.4">2</text>
<text x="581.5" y="186.9">2</text>
<text x="581.8" y="214.8">2</text>
<text x="391.7" y="227.6">2</text>
<text x="405.5" y="245.1">2</text>
<text x="581.5" y="242.1">2</text>
<text x="388.7" y="274.1">2</text>
<text x="658.4" y="521">2</text>
<text x="658.3" y="525.8">1</text>
</g>
<g font-size="3.1">
<text x="818.1" y="527.3">LIMITS</text>
<text x="815" y="545.5">DRAWING TYPE</text>
<text x="690" y="546.1">DESCRIPTION</text>
<text x="689.5" y="554.6">SURFACE AREA</text>
<text x="706.2" y="554.6">SURFACE TREATMENT</text>
<text x="742.7" y="554.6">MACHINING</text>
<text x="762.5" y="554.6">DESIGN UNIT</text>
<text x="783.6" y="554.6">DESIGN UNIT CD.</text>
<text x="811" y="554.4">TEAM NO.</text>
<text x="823.3" y="554.5">SHEET SIZE</text>
<text x="828.6" y="559.9">A1</text>
<text x="689.4" y="564.9">REFERENCE DWG.</text>
<text x="690.8" y="569.3">DRN.BY</text>
<text x="704.4" y="569.2">CHKD.BY</text>
<text x="719.6" y="569.3">APPD.BY</text>
<text x="739.7" y="569.1">MATERIAL</text>
<text x="741.8" y="564.7">PART CLASS.</text>
<text x="768.6" y="564.7">HEAT TREATMENT</text>
<text x="772.5" y="569.7">DRG./PART CODE</text>
<text x="811.9" y="569.3">REV.</text>
<text x="824.4" y="569.4">SCALE</text>
<text x="737.3" y="578">NET WEIGHT-Kg</text>
<text x="824.4" y="578.5">SHEET</text>
</g>
<text font-size="3" x="832.4" y="403.9">°</text>
<g font-size="2.9">
<text x="670.2" y="514.7">NOTE</text>
<text x="680.6" y="514.7">REMOVED</text>
<text x="697.5" y="514.7">(USE</text>
<text x="707.5" y="514.7">INSERT)</text>
</g>
<g font-size="2.8">
<text x="558.3" y="505.4">3.2</text>
<text x="813.4" y="531.5">Gen Tol.: IS 2102</text>
<text x="556.9" y="537.2">3.2</text>
<text x="652.1" y="550.4">1.ALL DIMENSIONS ARE</text>
<text x="652" y="556.4">2.DO NOT SCALE</text>
<text x="652" y="562.5">3.IF IN DOUBT ,</text>
<text x="652" y="569.2">LOCATION :</text>
<text x="657.2" y="575.8">ALL RIGHTS OF REPRODUCTION &amp;</text>
<text x="689.1" y="575">03006330</text>
<text x="703.4" y="574.9">03004785</text>
<text x="718.4" y="575">03002882</text>
<text x="657.7" y="579.2">DISTRIBUTION ARE RESERVED</text>
</g>
<g font-size="2.7">
<text x="817.3" y="549.9">MACHINING</text>
<text x="652.9" y="553.5">IN mm</text>
<text x="652.7" y="559.5">DRAWING.</text>
<text x="689.6" y="559.1">17.12 in^2</text>
<text x="724.1" y="559.2">#</text>
<text x="751" y="559.1">#</text>
<text x="766.6" y="559">WPES</text>
<text x="790.3" y="558.8">0300</text>
<text x="811.9" y="558.8">PL-02</text>
<text x="652.7" y="565.5">ASK TEAM MEMBER</text>
<text x="673.4" y="569.6">PUNE</text>
<text x="727.4" y="564.9">---</text>
<text x="761.4" y="564.9">B</text>
<text x="813.3" y="564.9">---</text>
<text x="746.1" y="573.2">#</text>
<text x="825.6" y="573.4">2 : 1</text>
<text x="653.1" y="576.3">C</text>
<text x="689.4" y="582.4">08/08/2024</text>
<text x="703.7" y="582.5">08/08/2024</text>
<text x="718.7" y="582.6">08/08/2024</text>
<text x="742.3" y="582.2">0.09 kg</text>
<text x="824.1" y="582.4">1 OF 1</text>
</g>
<g font-size="2.5">
<text x="807.8" y="392">DEBURR AND REMOVE SHARP</text>
<text x="808.2" y="394.8">EDGES UNLESS SHARP EDGE</text>
<text x="809.1" y="400.9">UNSP.RADII</text>
<text x="809.8" y="397.6">REQUIREMENT SPECIFIED</text>
<text x="824.4" y="400.7">UNSP.CHF.</text>
<text x="812.2" y="403.6">0.5 R</text>
<text x="825.3" y="403.9">0.5 X 45</text>
<text x="812.8" y="411.8">UP TO 10</text>
<text x="829.1" y="411.9">±1.5°</text>
<text x="811.4" y="416.1">10 UP TO 50</text>
<text x="828.5" y="416.1">±0°50'</text>
<text x="810.4" y="424.5">120 UP TO 400</text>
<text x="810.9" y="420.3">50 UP TO 120</text>
<text x="828.5" y="424.5">±0°15'</text>
<text x="828.5" y="420.3">±0°25'</text>
<text x="811.7" y="433.2">0.5 UP TO 3</text>
<text x="812.5" y="437.5">3 UP TO 6</text>
<text x="829.6" y="437.4">±0.2</text>
<text x="829.6" y="433.2">±0.1</text>
<text x="812" y="441.7">6 UP TO 30</text>
<text x="829.6" y="441.7">±0.5</text>
<text x="810.9" y="445.9">30 UP TO 120</text>
<text x="829.6" y="446">±0.8</text>
<text x="809.9" y="454.4">315 UP TO 1000</text>
<text x="810.3" y="450.2">120 UP TO 315</text>
<text x="829.6" y="450.2">±1.2</text>
<text x="830.7" y="454.4">±2</text>
<text x="809.4" y="458.7">1000 UP TO 2000</text>
<text x="830.6" y="458.7">±3</text>
<text x="811.9" y="463">OVER 2000</text>
<text x="830.7" y="463">±4</text>
<text x="813.1" y="471.6">UP TO 10</text>
<text x="830.1" y="471.6">±1°</text>
<text x="811.4" y="475.9">10 UP TO 50</text>
<text x="828.5" y="475.9">±0°30'</text>
<text x="810.4" y="484.4">120 UP TO 400</text>
<text x="811.2" y="480.1">50 UP TO 120</text>
<text x="828.5" y="484.4">±0°10'</text>
<text x="828.5" y="480.1">±0°20'</text>
<text x="811.7" y="493">0.5 UP TO 3</text>
<text x="812.4" y="497.2">3 UP TO 6</text>
<text x="829.6" y="497.3">±0.1</text>
<text x="829.6" y="493">±0.1</text>
<text x="811.9" y="501.5">6 UP TO 30</text>
<text x="829.6" y="501.5">±0.2</text>
<text x="810.8" y="505.8">30 UP TO 120</text>
<text x="829.6" y="505.8">±0.3</text>
<text x="809.8" y="514.3">315 UP TO 1000</text>
<text x="810.3" y="510.1">120 UP TO 315</text>
<text x="829.6" y="510">±0.5</text>
<text x="829.6" y="514.3">±0.8</text>
<text x="668.4" y="519.9">M4 COUNTER HOLE CHANGES TO M5</text>
<text x="777.5" y="520">07/08/2024</text>
<text x="796.6" y="519.9">6166</text>
<text x="809.2" y="518.5">1000 UP TO 2000</text>
<text x="829.6" y="518.5">±1.2</text>
<text x="668.4" y="524.9">HOLE TABLE UPDATED</text>
<text x="777.2" y="524.8">06/05/2024</text>
<text x="793.8" y="524.8">03006330</text>
<text x="811.9" y="522.8">OVER 2000</text>
<text x="830.6" y="522.7">±2</text>
</g>
<g font-size="2.4">
<text x="4.1" y="556.9" transform="rotate(-90 4.1 556.9)">Uploading\2022-23\P23Y5\P23Y5B153038.dft</text>
<text x="4.1" y="584.1" transform="rotate(-90 4.1 584.1)">\\srv01043\ExDM</text>
</g>
<g font-size="2.3">
<text x="777.8" y="515.3">01/10/25</text>
<text x="793" y="514.7">03004476</text>
</g>
<g font-size="2.1">
<text x="811.5" y="406.1">UNSPECIFIED TOL.(FAB)</text>
<text x="812.5" y="408.5">FOR ANGULAR IN mm.</text>
<text x="811.6" y="427.7">UNSPECIFIED TOL.(FAB)</text>
<text x="813.6" y="430.1">FOR LINEAR IN mm.</text>
<text x="811.7" y="466.1">UNSPECIFIED TOL.(M/C)</text>
<text x="812.5" y="468.5">FOR ANGULAR IN mm.</text>
<text x="811.7" y="487.6">UNSPECIFIED TOL.(M/C)</text>
<text x="813.6" y="489.9">FOR LINEAR IN mm.</text>
</g>
</svg>
